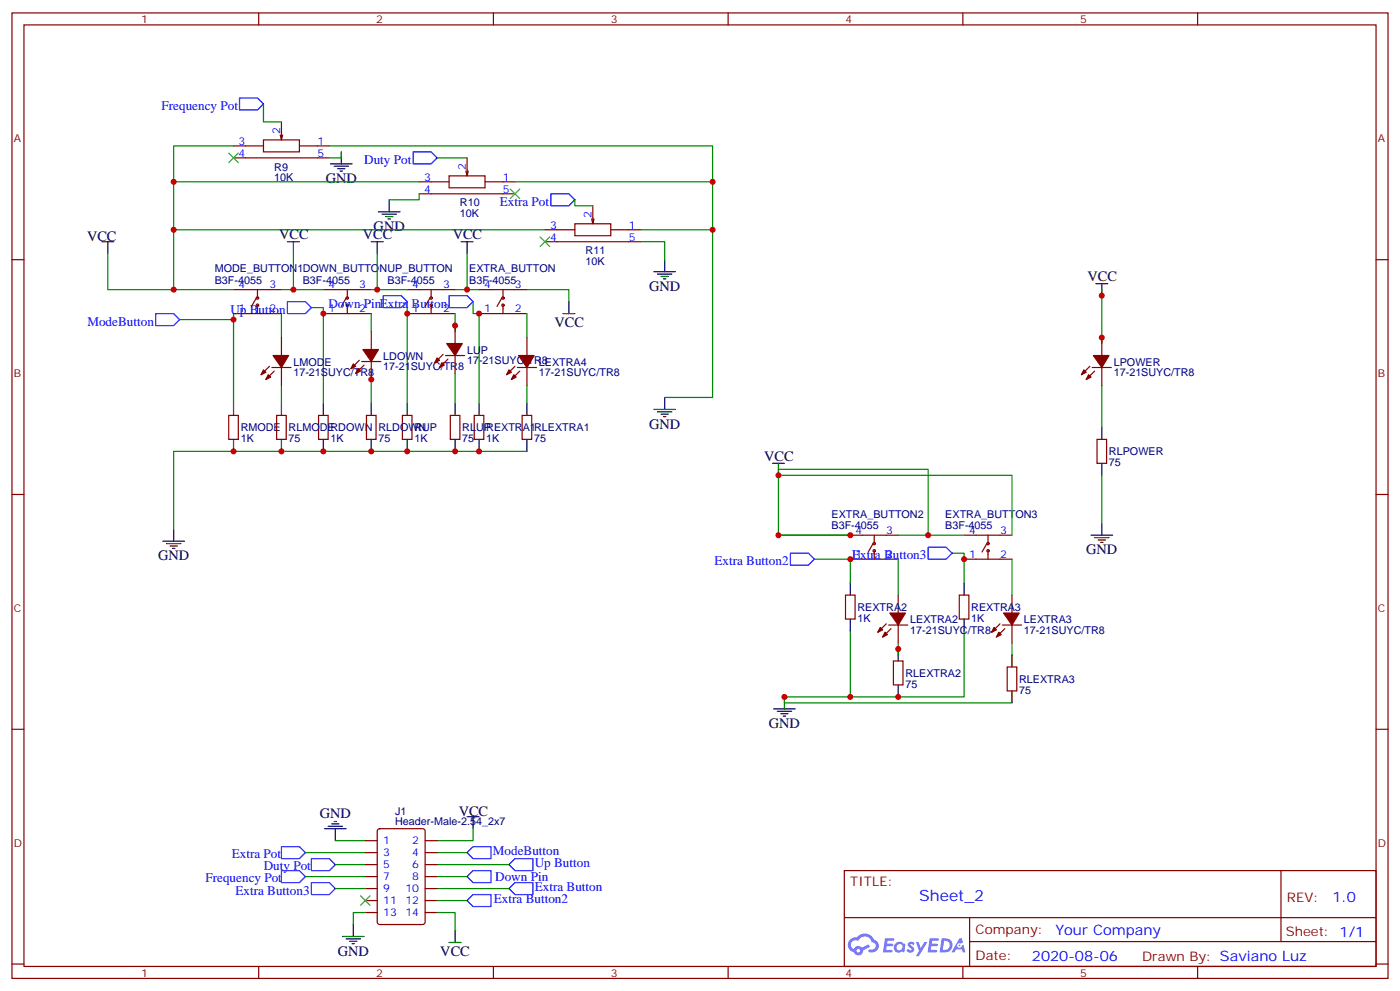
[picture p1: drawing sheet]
<svg xmlns="http://www.w3.org/2000/svg" width="412mm" height="292mm" viewBox="0 0 412 292" stroke-linecap="round" stroke-linejoin="round" font-family="sans-serif">
<g fill="none" stroke="#870000" stroke-width=".35">
<path d="M3.5 3.8h405.4v284.3h-405.4zM7.1 7.3h398.2v277.3h-398.2zM76.2 3.8v3.5M145.3 3.8v3.5M214.5 3.8v3.5M283.6 3.8v3.5M352.8 3.8v3.5M3.5 76.5h3.6M405.3 76.5h3.6M3.5 145.6h3.6M405.3 145.6h3.6M3.5 214.8h3.6"/>
<path d="M405.3 214.8h3.6M248.7 256.4h156.6v28.2h-156.6zM377.3 256.4v20.9M248.7 270.2h156.5M285.6 277.3h119.6M285.6 270.2v14.2M3.5 283.9h3.6M76.2 284.6v3.5M145.3 284.6v3.5M214.5 284.6v3.5M283.6 284.6v3.5M352.8 284.6v3.5"/>
<path d="M405.3 283.9h3.6"/>
</g>
<g fill="#5487ff">
<path d="M267.7 277.6a1.22 1.22 0 0 1 1.7 .2l-.4 .6a.47 .47 0 0 0-.3-.4 .47 .47 0 0 0-.5 .2l.1 .2a1.14 1.14 0 0 1 .8 1.8 1.14 1.14 0 0 1-1.9 0l-.2-.2 .5-.6 .7 .5a.29 .29 0 0 0 .3-.3 .29 .29 0 0 0-.2-.3 1.04 1.04 0 0 1-.6-1.7z"/>
<path d="M260.7 276.3h2.4l.3 .2-.2 .5-1.8 .1-.1 .8h1.5l.3 .4-.3 .4h-1.6l-.2 1.1h1.7l.2 .3-.2 .3-2.6 .1z"/>
<path d="M273.8 276.3h2.4l.3 .2-.1 .5-1.8 .1-.2 .8h1.6l.3 .4-.4 .4h-1.6l-.1 1.1h1.7l.2 .3-.2 .3-2.6 .1z"/>
<path d="M282.6 276.3h.7l.3 1.3-.6 .3a.69 .69 0 0 0-1 .3 .69 .69 0 0 0 .4 .9 .69 .69 0 0 0 .9-.6l.5-.2 .6 2.2h-.8l-.2-.9h-1.8l-.5 .9h-.8z"/>
<path d="M269.8 277.4h.8l.6 1.8 1.1-1.8h.9l-2.6 4.2h-.8l.9-1.5z"/>
<path d="M277.4 276.3l-.6 4.2h1.3a2.11 2.11 0 0 0 2.5-2.1 2.11 2.11 0 0 0-2.5-2.1zM278.1 277.1a1.39 1.39 0 0 1 1.7 1.4 1.39 1.39 0 0 1-1.8 1.3h-.3z"/>
<path d="M263.7 277.9a1.54 1.54 0 0 0-.1 2.2 1.54 1.54 0 0 0 2.2 .1l.6 .3 .3-2.3-.2-.3h-.4a1.49 1.49 0 0 0-2.4 0zM264 278.9a.94 .94 0 0 1 1.8 0 .94 .94 0 0 1-1.8 0z"/>
<path d="M250.4 276.7a2.18 2.18 0 0 0 1.1 3.7 1.44 1.44 0 0 0 1.6 .9 1.44 1.44 0 0 0 1.2-1.4l2-1.1-.5-.7-1.9 1a1.47 1.47 0 0 0-2.4 .4 1.39 1.39 0 0 1-.7-1.9 1.39 1.39 0 0 1 2-.5 2.12 2.12 0 0 1 2.2-1.3 2.12 2.12 0 0 1 1.9 1.7 1.14 1.14 0 0 1 1.1 1.4 1.14 1.14 0 0 1-1.7 .7 .43 .43 0 0 0-.5 .4 .43 .43 0 0 0 .4 .5 1.98 1.98 0 0 0 2.5-1.2 1.98 1.98 0 0 0-1.2-2.6 3.1 3.1 0 0 0-5.3-.6l-.9 .1zM252.3 280a.55 .55 0 0 1 1.1 0 .55 .55 0 0 1-1.1 0z"/>
<circle cx="282.6" cy="278.4" r=".26"/>
</g>
<g fill="none" stroke="#870000" stroke-width=".35">
<path d="M82.5 39.8l.4 1.4M82.9 35.9v5.3l.4-1.4M68.8 46.5h28.2M68.8 43h8.8M77.6 41.2h10.6v3.5h-10.6zM88.2 43h8.8M123.5 57.1h28.2M123.5 53.6h8.8M132.3 51.8h10.6v3.5h-10.6zM137.2 50.4l.4 1.4M137.6 46.5v5.3l.3-1.4M142.9 53.6h8.8"/>
<path d="M160.5 71.2h28.2M160.5 67.7h8.8M169.3 65.9h10.6v3.5h-10.6zM174.3 64.5l.3 1.4M174.6 60.6v5.3l.4-1.4M179.9 67.7h8.8M68.8 85.3h14.1M68.8 92.4h14.1M75.5 87.8l-1.4 2.4M75.8 85.3v2.5M75.8 89.9v2.5M82.9 99.4v5.3"/>
<path d="M95.2 85.3h14.2M95.2 92.4h14.2M102 87.8l-1.5 2.4M102.3 85.3v2.5M102.3 89.9v2.5M109.4 97.6v5.3M119.9 85.3h14.2M119.9 92.4h14.2M126.6 87.8l-1.4 2.4M127 85.3v2.5M127 89.9v2.5M134.1 95.9v5.3"/>
<path d="M141.1 85.3h14.1M141.1 92.4h14.1M147.8 87.8l-1.4 2.4M148.2 85.3v2.5M148.2 89.9v2.5M155.2 99.4v5.3M324.6 99.4v5.3M79.4 107.9l-2.5 2.4M80.1 108.2h5.6M80.8 109.3l-2.5 2.5M82.9 108.2v5.3M105.8 106.1l-2.4 2.5"/>
<path d="M106.5 106.5h5.7M107.2 107.5l-2.4 2.5M109.4 106.5v5.3M130.5 104.4l-2.4 2.4M131.2 104.7h5.7M131.9 105.8l-2.4 2.4M134.1 104.7v5.3M151.7 107.9l-2.5 2.4M152.4 108.2h5.6M153.1 109.3l-2.5 2.5M155.2 108.2v5.3M321 107.9l-2.4 2.4"/>
<path d="M321.7 108.2h5.7M322.4 109.3l-2.4 2.5M324.6 108.2v5.3M67.4 122.3h2.8v7.1h-2.8zM81.5 122.3h2.8v7.1h-2.8zM93.8 122.3h2.9v7.1h-2.9zM107.9 122.3h2.9v7.1h-2.9zM118.5 122.3h2.9v7.1h-2.9zM132.6 122.3h2.9v7.1h-2.9zM139.7 122.3h2.8v7.1h-2.8zM153.8 122.3h2.8v7.1h-2.8zM323.1 129.4h2.9v7.1h-2.9z"/>
<path d="M250.5 157.6h14.1M257.5 157.6v2.5M284 157.6h14.1M291 157.6v2.5M249.1 175.3h2.8v7h-2.8zM250.5 164.7h14.1M257.2 160.1l-1.4 2.5M257.5 162.2v2.5M264.6 175.3v5.3M282.6 175.3h2.8v7h-2.8zM284 164.7h14.1M290.7 160.1l-1.4 2.5"/>
<path d="M291 162.2v2.5M298.1 175.3v5.3M261.1 183.7l-2.5 2.5M261.8 184.1h5.6M262.5 185.1l-2.5 2.5M263.2 194.7h2.8v7h-2.8zM264.6 184.1v5.3M294.6 183.7l-2.5 2.5M295.3 184.1h5.6M296 185.1l-2.5 2.5M296.7 196.4h2.8v7.1h-2.8zM298.1 184.1v5.3"/>
<path d="M107.6 247.6h3.5M107.6 251.1h3.5M107.6 254.6h3.5M107.6 258.2h3.5M111.4 244.3l.4-.2h12.7l.7 .4v27.1l-.4 .6-13 .1-.6-.5-.1-27zM125.2 247.6h3.6M125.2 251.1h3.6M125.2 254.6h3.6M125.2 258.2h3.6M107.6 261.7h3.5M107.6 265.2h3.5M107.6 268.7h3.5"/>
<path d="M125.2 261.7h3.6M125.2 265.2h3.6M125.2 268.7h3.6"/>
<circle cx="75.8" cy="87.8" r=".35"/>
<circle cx="75.8" cy="89.9" r=".35"/>
<circle cx="102.3" cy="87.8" r=".35"/>
<circle cx="102.3" cy="89.9" r=".35"/>
<circle cx="127" cy="87.8" r=".35"/>
<circle cx="127" cy="89.9" r=".35"/>
<circle cx="148.2" cy="89.9" r=".35"/>
<circle cx="148.2" cy="87.8" r=".35"/>
<circle cx="257.5" cy="160.1" r=".35"/>
<circle cx="257.5" cy="162.2" r=".35"/>
<circle cx="291" cy="162.2" r=".35"/>
<circle cx="291" cy="160.1" r=".35"/>
</g>
<g fill="none" stroke="#000" stroke-width=".35">
<path d="M97.4 48.3h6.3M98.4 49h4.3M99.5 49.7h2.1M100.2 50.4h.7M100.5 44.7v3.6M114.7 58.8v3.6M30 71.2h3.5M31.7 71.2v3.5M84.7 71.2h3.5M86.4 71.2v3.5M109.4 71.2h3.5M111.1 71.2v3.5"/>
<path d="M111.5 62.4h6.3M112.5 63.1h4.3M113.6 63.8h2.1M114.3 64.5h.7M135.8 71.2h3.5M137.6 71.2v3.5M195.8 76.5v3.5M165.8 92.4h3.5M167.6 88.8v3.6M192.6 80h6.4M193.7 80.7h4.2M194.7 81.4h2.1"/>
<path d="M195.4 82.1h.7M322.8 83.5h3.5M324.6 83.5v3.6M68.8 118.8v3.5M82.9 118.8v3.5M95.2 118.8v3.5M109.4 118.8v3.5M119.9 118.8v3.5M134.1 118.8v3.5M141.1 118.8v3.5M155.2 118.8v3.5M195.8 117.1v3.5"/>
<path d="M68.8 129.4v3.5M82.9 129.4v3.5M95.2 129.4v3.5M109.4 129.4v3.5M119.9 129.4v3.5M134.1 129.4v3.5M141.1 129.4v3.5M155.2 129.4v3.5M192.6 120.6h6.4M193.7 121.3h4.2M194.7 122h2.1M195.4 122.7h.7"/>
<path d="M227.5 136.5h3.6M229.3 136.5v3.5M324.6 125.9v3.5M324.6 136.5v3.5M48 159.4h6.3M51.2 155.9v3.5M321.4 157.6h6.3M322.4 158.3h4.3M323.5 159h2.1M324.2 159.7h.7M324.6 154.1v3.5M49 160.1h4.3"/>
<path d="M50.1 160.8h2.1M50.8 161.5h.7M250.5 171.7v3.6M284 171.7v3.6M250.5 182.3v3.5M264.6 191.1v3.6M284 182.3v3.5M298.1 192.9v3.5M227.9 208.8h6.3M229 209.5h4.2M230 210.2h2.1M230.7 210.9h.7"/>
<path d="M231.1 205.2v3.6M264.6 201.7v3.5M298.1 203.5v3.5M95.6 244.1h6.4M96.7 243.3h4.2M97.7 242.6h2.1M98.4 241.9h.7M98.8 244.1v3.5M137.6 240.5h3.5M139.3 240.5v3.6M100.9 275.8h6.3M102 276.5h4.2"/>
<path d="M103 277.2h2.1M103.7 277.9h.7M104.1 272.3v3.5M132.3 277.6h3.5M134.1 274v3.6"/>
</g>
<g fill="none" stroke="#008700" stroke-width=".35">
<path d="M77.6 30.6v5.3h5.3M51.2 53.6h72.3M68.8 43h-17.6v42.3h17.6M97 43h112.9v74.1h-14.1M100.5 44.7v1.8h-3.5M123.5 57.1v1.7h-8.8M128.8 46.5h8.8M151.7 53.6h58.2M169.3 58.8v1.8h5.3M31.7 74.7v10.6h19.5M51.2 67.7h109.3M86.4 74.7v10.6h-3.5"/>
<path d="M111.1 74.7v10.6h-1.7M137.6 74.7v10.6h-3.5M188.7 71.2h7.1v5.3M188.7 67.7h21.2M52.9 94.1h15.9M68.8 92.4v26.4M82.9 92.4v7M86.4 85.3h8.8M91.7 90.6h3.5v28.2M109.4 92.4v5.2M111.1 85.3h8.8M119.9 88.8v30"/>
<path d="M134.1 92.4v5.2M137.6 85.3h3.5M139.3 88.8v3.6h1.8v26.4M155.2 85.3h12.4v3.5M155.2 92.4v7M324.6 85.3v15.9M82.9 113.5v5.3M109.4 110v8.8M134.1 110v8.8M155.2 113.5v5.3M324.6 113.5v12.4M155.2 132.9h-104v23"/>
<path d="M229.3 140h68.8v17.6M324.6 140v14.1M229.3 157.6h21.2h-21.2v-19.4h44.1v19.4h10.6M264.6 157.6h8.8M239.9 164.7h10.6v7M264.6 164.7v10.6M280.5 162.9h3.5v8.8M298.1 164.7v10.6M250.5 185.8v19.4h-19.4v1.8h67M264.6 189.4v3.5M284 185.8v19.4h-33.5M298.1 189.4v3.5"/>
<path d="M90 251.1h17.6M90 258.2h17.6M98.8 247.6h8.8M98.8 254.6h8.8M128.8 251.1h8.8M128.8 254.6h21.1M128.8 258.2h8.8M139.3 244.1v3.5h-10.5M98.8 261.7h8.8M107.6 268.7h-3.5v3.6M128.8 268.7h5.3v5.3M128.8 261.7h21.1"/>
<path d="M128.8 265.2h8.8"/>
</g>
<g fill="none" stroke="#00f" stroke-width=".35">
<path d="M70.6 28.9h5.2l1.8 1.7-1.8 1.8h-5.2zM121.7 44.7h5.3l1.8 1.8-1.8 1.8h-5.3zM162.3 57.1h5.3l1.7 1.7-1.7 1.8h-5.3zM45.9 92.4h5.3l1.7 1.7-1.7 1.8h-5.3zM84.7 88.8h5.3l1.7 1.8-1.7 1.8h-5.3zM112.9 87.1h5.3l1.7 1.7-1.7 1.8h-5.3zM132.3 87.1h5.3l1.7 1.7-1.7 1.8h-5.3zM232.8 162.9h5.3l1.8 1.8-1.8 1.7h-5.3zM273.4 161.1h5.3l1.8 1.8-1.8 1.8h-5.3zM82.9 256.4h5.3l1.8 1.8-1.8 1.7h-5.3zM82.9 249.3h5.3l1.8 1.8-1.8 1.8h-5.3zM91.7 252.9h5.3l1.8 1.7-1.8 1.8h-5.3z"/>
<path d="M91.7 259.9h5.3l1.8 1.8-1.8 1.8h-5.3zM137.6 251.1l1.7-1.8h5.3v3.6h-5.3zM137.6 258.2l1.7-1.8h5.3v3.5h-5.3zM149.9 254.6l1.8-1.7h5.3v3.5h-5.3zM137.6 265.2l1.7-1.7h5.3v3.5h-5.3zM149.9 261.7l1.8-1.8h5.3v3.6h-5.3z"/>
</g>
<path d="M67.4 45.1l2.8 2.8M70.2 45.1l-2.8 2.8M150.3 55.7l2.8 2.8M153.1 55.7l-2.8 2.8M159.1 69.8l2.8 2.8M161.9 69.8l-2.8 2.8M106.2 263.8l2.8 2.8M109 263.8l-2.8 2.8" fill="none" stroke="#3c3" stroke-width=".35"/>
<g fill="#870000" stroke="#870000" stroke-width=".35">
<path d="M79 110.3l.7 .8-1.4 .7z"/>
<path d="M77.6 108.9l.7 .7-1.4 .7z"/>
<path d="M80.4 104.7h4.6l-2.1 3.5z"/>
<path d="M105.5 108.6l.7 .7-1.4 .7z"/>
<path d="M104.1 107.2l.7 .7-1.4 .7z"/>
<path d="M106.9 102.9h4.6l-2.1 3.6z"/>
<path d="M130.2 106.8l.7 .7-1.4 .7z"/>
<path d="M128.8 105.4l.7 .7-1.4 .7z"/>
<path d="M131.6 101.2h4.6l-2.1 3.5z"/>
<path d="M151.3 110.3l.7 .8-1.4 .7z"/>
<path d="M149.9 108.9l.7 .7-1.4 .7z"/>
<path d="M152.8 104.7h4.5l-2.1 3.5z"/>
<path d="M260.7 186.2l.7 .7-1.4 .7z"/>
<path d="M259.3 184.8l.7 .7-1.4 .7z"/>
<path d="M262.1 180.6h4.6l-2.1 3.5z"/>
<path d="M294.2 186.2l.7 .7-1.4 .7z"/>
<path d="M292.8 184.8l.7 .7-1.4 .7z"/>
<path d="M295.6 180.6h4.6l-2.1 3.5z"/>
<path d="M320.7 110.3l.7 .8-1.4 .7z"/>
<path d="M319.3 108.9l.7 .7-1.4 .7z"/>
<path d="M322.1 104.7h4.6l-2.1 3.5z"/>
</g>
<g fill="#c00">
<circle cx="51.2" cy="85.3" r=".88"/>
<circle cx="51.2" cy="53.6" r=".88"/>
<circle cx="51.2" cy="67.7" r=".88"/>
<circle cx="209.9" cy="53.6" r=".88"/>
<circle cx="209.9" cy="67.7" r=".88"/>
<circle cx="141.1" cy="92.4" r=".88"/>
<circle cx="119.9" cy="92.4" r=".88"/>
<circle cx="95.3" cy="92.4" r=".88"/>
<circle cx="68.8" cy="94.1" r=".88"/>
<circle cx="86.4" cy="85.3" r=".88"/>
<circle cx="111.1" cy="85.3" r=".88"/>
<circle cx="137.6" cy="85.3" r=".88"/>
<circle cx="231.1" cy="205.2" r=".88"/>
<circle cx="250.5" cy="205.2" r=".88"/>
<circle cx="229.3" cy="157.6" r=".88"/>
<circle cx="250.5" cy="157.6" r=".88"/>
<circle cx="229.3" cy="140" r=".88"/>
<circle cx="284" cy="164.7" r=".88"/>
<circle cx="250.5" cy="164.7" r=".88"/>
<circle cx="273.4" cy="157.6" r=".88"/>
<circle cx="324.6" cy="87.1" r=".88"/>
<circle cx="109.4" cy="111.8" r=".88"/>
<circle cx="134.1" cy="95.9" r=".88"/>
<circle cx="68.8" cy="132.9" r=".88"/>
<circle cx="95.3" cy="132.9" r=".88"/>
<circle cx="119.9" cy="132.9" r=".88"/>
<circle cx="141.1" cy="132.9" r=".88"/>
<circle cx="82.9" cy="132.9" r=".88"/>
<circle cx="109.4" cy="132.9" r=".88"/>
<circle cx="134.1" cy="132.9" r=".88"/>
<circle cx="264.6" cy="205.2" r=".88"/>
<circle cx="264.6" cy="191.1" r=".88"/>
<circle cx="324.6" cy="99.4" r=".88"/>
</g>
<text font-size="4.6" fill="#00f" x="270.8" y="265.4">Sheet_2</text>
<g font-size="4.2">
<text x="96" y="53.9">GND</text>
<text x="25.6" y="70.8">VCC</text>
<text x="82.2" y="70.5">VCC</text>
<text x="106.9" y="70.5">VCC</text>
<text x="110.1" y="68">GND</text>
<text x="133.3" y="70.5">VCC</text>
<text x="320.3" y="82.8">VCC</text>
<text x="191.2" y="85.7">GND</text>
<text x="163.3" y="96.3">VCC</text>
<text x="191.2" y="126.2">GND</text>
<text x="225.1" y="135.7">VCC</text>
<text x="46.6" y="165">GND</text>
<text x="320" y="163.3">GND</text>
<text x="226.5" y="214.4">GND</text>
<text x="94.2" y="240.8">GND</text>
<text x="135.1" y="240.2">VCC</text>
<text x="99.5" y="281.4">GND</text>
<text x="129.7" y="281.5">VCC</text>
</g>
<g font-size="4.2" fill="#00f">
<text x="392.5" y="265.7">1.0</text>
<text x="310.9" y="275.2">Your Company</text>
<text x="304" y="283">2020-08-06</text>
</g>
<g font-size="3.9" fill="#00f">
<text x="47.6" y="32.4">Frequency Pot</text>
<text x="107.3" y="48.3">Duty Pot</text>
<text x="147.2" y="60.6">Extra Pot</text>
<text x="25.7" y="95.9">ModeButton</text>
<text x="67.9" y="92.4">Up Button</text>
<text x="96.8" y="90.6">Down PinExtra Button</text>
<text x="210.5" y="166.4">Extra Button2</text>
<text x="251" y="164.7">Extra Button3</text>
<text x="145.2" y="251.9">ModeButton</text>
<text x="68.3" y="252.8">Extra Pot</text>
<text x="77.7" y="256.3">Duty Pot</text>
<text x="157.5" y="255.4">Up Button</text>
<text x="60.5" y="259.8">Frequency Pot</text>
<text x="69.3" y="263.5">Extra Button3</text>
<text x="145.9" y="259.4">Down Pin</text>
<text x="157.5" y="262.4">Extra Button</text>
<text x="145.5" y="266">Extra Button2</text>
</g>
<g font-size="3.9" fill="#800">
<text x="250.5" y="261">TITLE:</text>
<text x="379.1" y="265.7">REV:</text>
<text x="287.4" y="275.2">Company:</text>
<text x="378.7" y="275.8">Sheet: 1/1</text>
<text x="287.4" y="282.9">Date:</text>
<text x="336.4" y="282.9">Drawn By: Saviano Luz</text>
</g>
<g font-size="3.2" fill="#800">
<text x="41.6" y="6.8">1</text>
<text x="110.8" y="6.8">2</text>
<text x="179.9" y="6.8">3</text>
<text x="249.1" y="6.8">4</text>
<text x="318.2" y="6.8">5</text>
<text x="4.1" y="41.9">A</text>
<text x="405.9" y="41.9">A</text>
<text x="4.1" y="111.1">B</text>
<text x="405.9" y="111.1">B</text>
<text x="4.1" y="180.2">C</text>
<text x="405.9" y="180.2">C</text>
<text x="4.1" y="249.3">D</text>
<text x="405.9" y="249.3">D</text>
<text x="41.6" y="287.6">1</text>
<text x="110.8" y="287.6">2</text>
<text x="179.9" y="287.6">3</text>
<text x="249.1" y="287.6">4</text>
<text x="318.2" y="287.6">5</text>
</g>
<g font-size="3.2" fill="#00f">
<text x="82.5" y="39.4" transform="rotate(-90 82.5 39.4)">2</text>
<text x="70.3" y="46.1">4</text>
<text x="70.3" y="42.6">3</text>
<text x="93.5" y="46.1">5</text>
<text x="93.5" y="42.6">1</text>
<text x="125" y="53.2">3</text>
<text x="137.2" y="50" transform="rotate(-90 137.2 50)">2</text>
<text x="148.2" y="53.2">1</text>
<text x="125" y="56.7">4</text>
<text x="148.2" y="56.7">5</text>
<text x="174.3" y="64.1" transform="rotate(-90 174.3 64.1)">2</text>
<text x="162" y="70.8">4</text>
<text x="162" y="67.3">3</text>
<text x="185.2" y="70.8">5</text>
<text x="185.2" y="67.3">1</text>
<text x="70.3" y="84.9">4</text>
<text x="79.4" y="84.9">3</text>
<text x="96.8" y="84.9">4</text>
<text x="105.8" y="84.9">3</text>
<text x="121.5" y="84.9">4</text>
<text x="130.5" y="84.9">3</text>
<text x="142.6" y="84.9">4</text>
<text x="151.7" y="84.9">3</text>
<text x="70.3" y="92">1</text>
<text x="79.4" y="92">2</text>
<text x="96.8" y="92">1</text>
<text x="105.8" y="92">2</text>
<text x="121.5" y="92">1</text>
<text x="130.5" y="92">2</text>
<text x="142.6" y="92">1</text>
<text x="151.7" y="92">2</text>
<text x="252" y="157.3">4</text>
<text x="261.1" y="157.3">3</text>
<text x="285.5" y="157.3">4</text>
<text x="294.6" y="157.3">3</text>
<text x="252" y="164.3">1</text>
<text x="261.1" y="164.3">2</text>
<text x="285.5" y="164.3">1</text>
<text x="294.6" y="164.3">2</text>
<text x="112.9" y="248.6">1</text>
<text x="121.5" y="248.6">2</text>
<text x="112.9" y="252.2">3</text>
<text x="112.9" y="255.7">5</text>
<text x="121.5" y="252.2">4</text>
<text x="121.5" y="255.7">6</text>
<text x="112.9" y="259.2">7</text>
<text x="112.9" y="262.7">9</text>
<text x="119.4" y="262.7">10</text>
<text x="121.5" y="259.2">8</text>
<text x="112.9" y="266.3">11</text>
<text x="112.9" y="269.8">13</text>
<text x="119.4" y="266.3">12</text>
<text x="119.4" y="269.8">14</text>
</g>
<g font-size="3.2" fill="#000080">
<text x="80.8" y="53.4">10K</text>
<text x="80.8" y="50.2">R9</text>
<text x="135.5" y="64">10K</text>
<text x="135.5" y="60.8">R10</text>
<text x="172.5" y="74.9">R11</text>
<text x="63.3" y="83.5">B3F-4055</text>
<text x="63.3" y="80.2">MODE_BUTTON1DOWN_BUTTONUP_BUTTON</text>
<text x="89.2" y="83.5">B3F-4055</text>
<text x="114.1" y="83.5">B3F-4055</text>
<text x="138.2" y="83.5">B3F-4055</text>
<text x="138.2" y="80.2">EXTRA_BUTTON</text>
<text x="172.5" y="78.1">10K</text>
<text x="86.4" y="107.7">LMODE</text>
<text x="112.9" y="106">LDOWN</text>
<text x="137.6" y="107.3">17-21SUYC/TR8</text>
<text x="137.6" y="104.2">LUP</text>
<text x="158.7" y="107.7">LEXTRA4</text>
<text x="328.1" y="107.7">LPOWER</text>
<text x="86.4" y="110.8">17-21SUYC/TR8</text>
<text x="112.9" y="109.1">17-21SUYC/TR8</text>
<text x="158.7" y="110.8">17-21SUYC/TR8</text>
<text x="328.1" y="110.8">17-21SUYC/TR8</text>
<text x="70.9" y="130.2">1K</text>
<text x="70.9" y="127">RMODE</text>
<text x="85" y="130.2">75</text>
<text x="85" y="127">RLMODERDOWN</text>
<text x="97.4" y="130.2">1K</text>
<text x="111.5" y="130.2">75</text>
<text x="111.5" y="127">RLDOWN</text>
<text x="122.1" y="130.2">1K</text>
<text x="122.1" y="127">RUP</text>
<text x="136.2" y="130.2">75</text>
<text x="136.2" y="127">RLUPREXTRA1RLEXTRA1</text>
<text x="143.2" y="130.2">1K</text>
<text x="157.3" y="130.2">75</text>
<text x="326.7" y="137.2">75</text>
<text x="326.7" y="134.1">RLPOWER</text>
<text x="244.9" y="155.9">B3F-4055</text>
<text x="244.9" y="152.5">EXTRA_BUTTON2</text>
<text x="278.5" y="155.9">B3F-4055</text>
<text x="278.5" y="152.5">EXTRA_BUTTON3</text>
<text x="252.6" y="180">REXTRA2</text>
<text x="286.1" y="180">REXTRA3</text>
<text x="252.6" y="183.1">1K</text>
<text x="268.1" y="183.6">LEXTRA2</text>
<text x="286.1" y="183.1">1K</text>
<text x="301.6" y="183.6">LEXTRA3</text>
<text x="268.1" y="186.7">17-21SUYC/TR8</text>
<text x="301.6" y="186.7">17-21SUYC/TR8</text>
<text x="266.7" y="202.5">75</text>
<text x="266.7" y="199.4">RLEXTRA2</text>
<text x="300.2" y="201.1">RLEXTRA3</text>
<text x="300.2" y="204.3">75</text>
<text x="116.4" y="239.9">J1</text>
<text x="116.4" y="243">Header-Male-2.54_2x7</text>
</g>
</svg>
